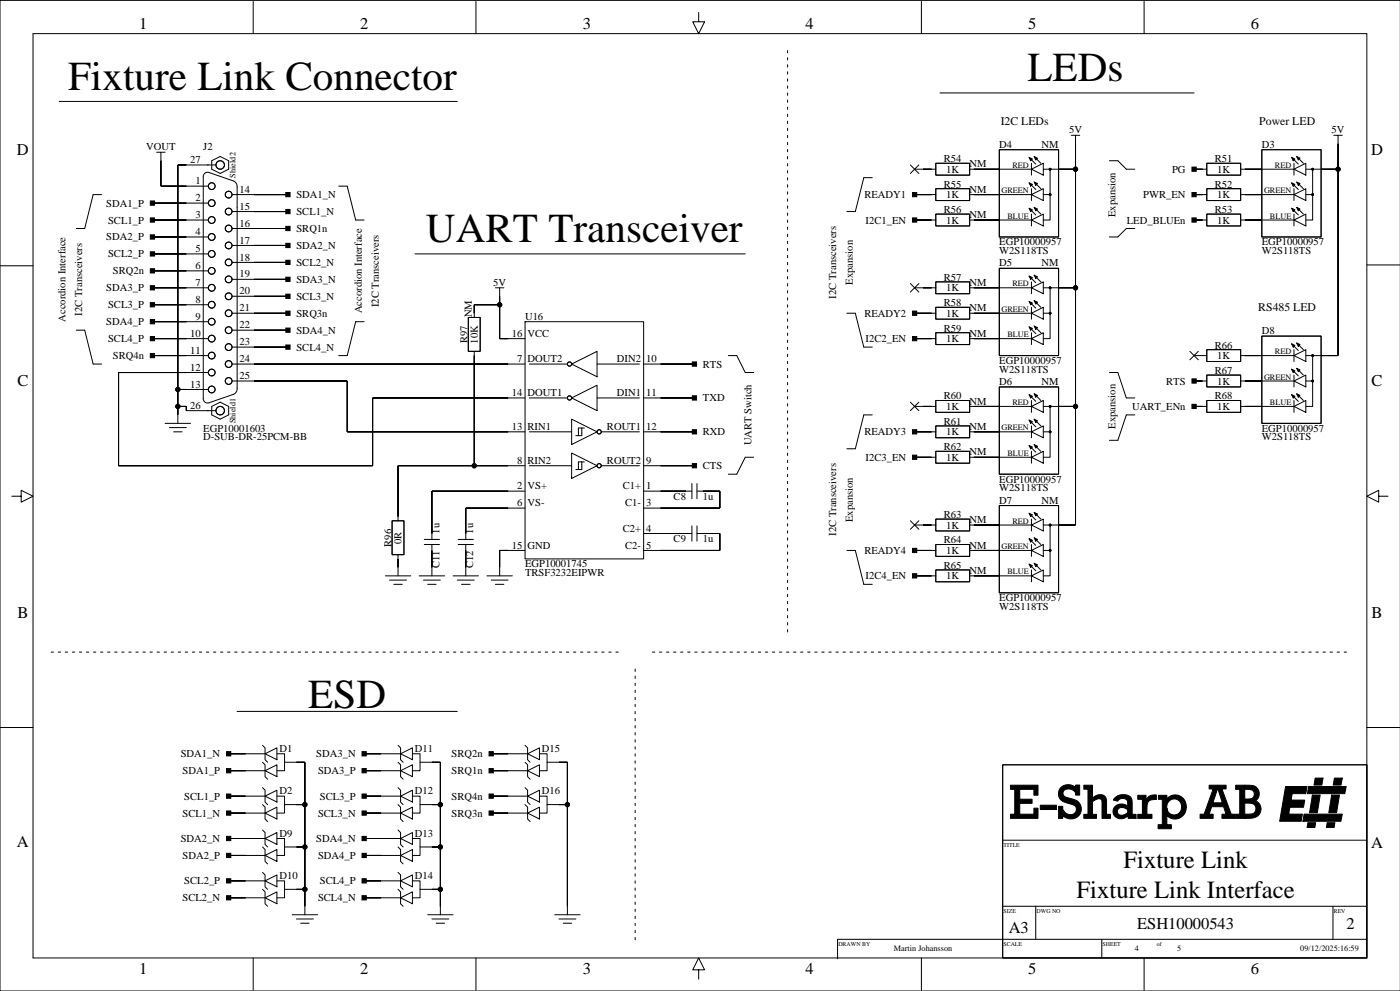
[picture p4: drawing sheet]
<svg xmlns="http://www.w3.org/2000/svg" width="420mm" height="297mm" viewBox="0 0 420 297" stroke-linecap="round" stroke-linejoin="round" font-family="sans-serif">
<g fill="none" stroke="#000" stroke-width=".3">
<path d="M9.9 10.1h400v277h-400zM75.9 .4v9.7M142.7 .4v9.7M209.5 3.7v2.8h1.8l-1.8 3.6-1.8-3.6h1.8M276.3 .4v9.7M343.1 .4v9.7M419.9 .1h-419.9v296.9h419.9M17.8 30.4h119.3M281.9 27.9h76.2M30.5 58.3h-2.6l-2.5 10.2h-2.5M47 45.6h1.2v10.2h14.3M48.2 48.2h.1"/>
<path d="M48.2 45.6h1.3M61.2 52.1l.6-.4 .6-.1 7.7 2.7 .7 .5 .3 1.2v60.8l-.3 .8-.7 .6-7.4 2.5a1.29 1.29 0 0 1-1.8-1.3v-66.4zM63.5 48.2l2.5-1.3 2.6 1.3v2.5l-2.6 1.3-2.5-1.3zM64.8 49.4h-11.5v77.5M69.6 58.3h16.7M101.6 55.8h2.5l2.6 10.2h2.5M261.6 53.3h-2.6l-2.5 10.1h-2.6M273 49.4l2.5 2.6M274.3 58.3h6.3M274.3 50.7h6.3M275.5 49.4l-2.5 2.6M280.6 48.9h10.2v3.6h-10.2z"/>
<path d="M280.6 56.6h10.2v3.5h-10.2zM290.8 58.3h18.5M290.8 50.7h18.5M299.7 44.9h17.7v26.1h-17.7zM309.3 58.3l3.5-1.7v3.5zM309.3 50.7l3.5-1.8v3.6zM309.3 48.9v3.6M309.3 56.6v3.5M309.3 55.5l1.3 1.3M309.3 47.9l1.3 1.3M310.8 55.3l1.3 1.3M310.8 47.7l1.3 1.2"/>
<path d="M312.9 58.3h2M312.9 50.7h9.6M314.9 50.7v15.3h-2M321.2 40.6h1.3v116.8h-9.6M322.5 43.1h.1M322.5 40.6h1.3M332.7 48.2h2.5l2.5 2.5h2.6M358.1 58.3h3.8M358.1 50.7h3.8M361.9 48.9h10.1v3.6h-10.1zM361.9 56.6h10.1v3.5h-10.1zM372 58.3h16"/>
<path d="M372 50.7h16M378.4 44.9h17.8v26.1h-17.8zM388 58.3l3.6-1.7v3.5zM388 50.7l3.6-1.8v3.6zM388 48.9v3.6M388 56.6v3.5M388 55.5l1.3 1.3M388 47.9l1.3 1.3M389.6 55.3l1.2 1.3M389.6 47.7l1.2 1.2M391.6 58.3h2M391.6 50.7h9.6"/>
<path d="M393.6 50.7v15.3h-2M400 40.6h1.2v66h-9.6M401.2 43.1h.1M401.2 40.6h1.3M0 79.7h9.9M45.7 66h16.8M45.7 60.9h16.8M45.7 71h16.8M45.7 76.1h16.8M69.6 63.4h16.7M69.6 68.5h16.7M69.6 73.6h16.7"/>
<path d="M69.6 78.6h16.7M124.4 76.1h99.1M274.3 66h6.3M280.6 64.2h10.2v3.5h-10.2zM290.8 66h18.5M309.3 66l3.5-1.8v3.5zM309.3 64.2v3.5M309.3 63.2l1.3 1.2M310.8 62.9l1.3 1.3M340.3 68.5h-2.6l-2.5 2.5h-2.5M358.1 66h3.8M361.9 64.2h10.1v3.5h-10.1z"/>
<path d="M372 66h16M388 66l3.6-1.8v3.5zM388 64.2v3.5M388 63.2l1.3 1.2M389.6 62.9l1.2 1.3M409.9 79.4h9.9M22.9 99h2.5l2.5 10.1h2.6M45.7 86.3h16.8M45.7 96.4h16.8M45.7 91.3h16.8M45.7 81.2h16.8M69.6 93.9h16.7"/>
<path d="M69.6 99h16.7M69.6 83.7h16.7M69.6 88.8h16.7M109.2 96.4h-2.5l-2.6 10.2h-2.5M140.4 95.2h3.6v10.1h-3.6zM148.6 86.3h1.2v15.2h7.6M149.8 88.8h.1M149.8 86.3h1.3M149.8 91.3h-7.6v3.9M157.4 96.4h35.6v71.1h-35.6zM253.9 93.9h2.6l2.5 10.1h2.6M273 85l2.5 2.5"/>
<path d="M274.3 86.3h6.3M274.3 93.9h6.3M275.5 85l-2.5 2.5M280.6 84.5h10.2v3.5h-10.2zM280.6 92.1h10.2v3.6h-10.2zM280.6 99.7h10.2v3.6h-10.2zM290.8 86.3h18.5M290.8 93.9h18.5M299.7 80.4h17.7v26.2h-17.7zM309.3 93.9l3.5-1.8v3.6zM309.3 86.3l3.5-1.8v3.5zM309.3 84.5v3.5"/>
<path d="M309.3 92.1v3.6M309.3 99.7v3.6M309.3 98.7l1.3 1.3M309.3 91.1l1.3 1.3M309.3 83.5l1.3 1.2M310.8 98.5l1.3 1.2M310.8 90.8l1.3 1.3M310.8 83.2l1.3 1.3M312.9 86.3h9.6M312.9 93.9h2M314.9 86.3v15.2h-2M45.7 101.5h16.8"/>
<path d="M45.7 106.6h16.8M53.3 116.7h9.2M62.5 111.7h-26.9v27.9h76.1v-20.3h45.7M69.6 114.2h34.5v15.2h53.3M69.6 104h16.7M69.6 109.1h87.8M142.2 105.3v34.3M158.7 119.3h11.4M158.7 109.1h11.4M171.4 109.1l7.6-3.8v7.6zM171.4 119.3l7.6-3.8v7.6zM179 119.3h12.7"/>
<path d="M179 109.1h12.7M193 119.3h15.2M193 109.1h15.2M218.4 106.6h2.5l2.6 5.1h2.5M274.3 101.5h6.3M290.8 101.5h18.5M299.7 116h17.7v26.1h-17.7zM309.3 101.5l3.5-1.8v3.6zM309.3 119l1.3 1.3M310.8 118.8l1.3 1.2M332.7 111.7h2.5l2.5 7.6h2.6M356.8 105.3l2.5 2.6"/>
<path d="M358.1 106.6h3.8M358.1 114.2h3.8M359.3 105.3l-2.5 2.6M360.6 106.6h.1M361.9 104.8h10.1v3.6h-10.1zM361.9 112.4h10.1v3.6h-10.1zM372 106.6h16M372 114.2h16M378.4 100.7h17.8v26.2h-17.8zM388 114.2l3.6-1.8v3.6zM388 106.6l3.6-1.8v3.6zM388 104.8v3.6"/>
<path d="M388 112.4v3.6M388 119l1.3 1.3M388 111.4l1.3 1.3M388 103.8l1.3 1.3M389.6 118.8l1.2 1.2M389.6 111.2l1.2 1.2M389.6 103.5l1.2 1.3M391.6 114.2h2M393.6 106.6v15.2h-2M49.5 126.9h7.6M50.8 128.2h5.1M52.1 129.4h2.5"/>
<path d="M53.3 121.8h2.6v1.3h8.9M63.5 121.8l2.5-1.3 2.6 1.3v2.6l-2.6 1.2-2.5-1.2zM157.4 139.6h-38v16.5M158.7 129.4h12.7M158.7 139.6h12.7M171.4 125.6l7.6 3.8-7.6 3.8zM171.4 135.8l7.6 3.8-7.6 3.8zM174.5 128.3v2.3h-1.8M174.5 138.5v2.2h-1.8M175.2 128.3h-1.8v2.3M175.2 138.5h-1.8v2.2M180.3 129.4h11.4"/>
<path d="M180.3 139.6h11.4M193 129.4h15.2M193 139.6h15.2M226 137.1h-2.5l-2.6 5h-2.5M261.6 124.4h-2.6l-2.5 10.1h-2.6M273 120.5l2.5 2.6M274.3 129.4h6.3M274.3 121.8h6.3M274.3 137.1h6.3M275.5 120.5l-2.5 2.6M280.6 120h10.2v3.6h-10.2zM280.6 127.7h10.2v3.5h-10.2z"/>
<path d="M280.6 135.3h10.2v3.5h-10.2zM290.8 129.4h18.5M290.8 121.8h18.5M290.8 137.1h18.5M309.3 137.1l3.5-1.8v3.5zM309.3 129.4l3.5-1.7v3.5zM309.3 121.8l3.5-1.8v3.6zM309.3 120v3.6M309.3 127.7v3.5M309.3 135.3v3.5M309.3 134.3l1.3 1.2M309.3 126.6l1.3 1.3"/>
<path d="M310.8 134l1.3 1.3M310.8 126.4l1.3 1.3M312.9 129.4h2M312.9 121.8h9.6M314.9 121.8v15.3h-2M340.3 124.4h-2.6l-2.5 7.6h-2.5M358.1 121.8h3.8M361.9 120h10.1v3.6h-10.1zM372 121.8h16M388 121.8l3.6-1.8v3.6zM388 120v3.6M3.6 148.7h2.7v-1.7l3.6 1.7-3.6 1.8v-1.8"/>
<path d="M117.6 156.1h3.5v10.2h-3.5zM157.4 152.3h-17.7v9.4M157.4 147.2h-27.9v14.5M193 147.2h14.5M193 159.9h14.5M207.5 144.9v4.6M207.5 157.6v4.6M209 159.9h6.9v5.1h-22.9M209 147.2h6.9v5.1h-22.9M209 144.9v4.6M209 157.6v4.6M273 156.1l2.5 2.5"/>
<path d="M274.3 157.4h6.3M275.5 156.1l-2.5 2.5M280.6 155.6h10.2v3.5h-10.2zM290.8 157.4h18.5M299.7 151.5h17.7v26.2h-17.7zM309.3 157.4l3.5-1.8v3.5zM309.3 155.6v3.5M309.3 154.6l1.3 1.2M310.8 154.3l1.3 1.3M314.9 157.4v15.2h-2M413.4 148.7v-1.7l-3.5 1.7 3.5 1.8v-1.8h2.8M115.5 172.6h7.7"/>
<path d="M116.8 173.9h5.1M118.1 175.1h2.5M119.4 166.3v6.3M125.7 172.6h7.6M127 173.9h5.1M127.2 163.2h4.6M127.2 161.7h4.6M128.2 175.1h2.6M129.5 163.2v9.4M135.9 172.6h7.6M137.1 173.9h5.1M137.4 163.2h4.6"/>
<path d="M137.4 161.7h4.6M138.4 175.1h2.5M139.7 163.2v9.4M146 172.6h7.6M147.3 173.9h5.1M148.6 175.1h2.5M157.4 165h-7.6v7.6M253.9 165h2.6l2.5 10.1h2.6M274.3 165h6.3M274.3 172.6h6.3M280.6 163.2h10.2v3.6h-10.2zM280.6 170.8h10.2v3.6h-10.2z"/>
<path d="M290.8 165h18.5M290.8 172.6h18.5M309.3 172.6l3.5-1.8v3.6zM309.3 165l3.5-1.8v3.6zM309.3 163.2v3.6M309.3 170.8v3.6M309.3 169.8l1.3 1.3M309.3 162.2l1.3 1.3M310.8 169.6l1.3 1.2M310.8 161.9l1.3 1.3M312.9 165h2M0 218.1h9.9"/>
<path d="M71.1 213.2h66M409.9 218.1h9.9M68.6 225.9h10.9M68.6 231h10.9M68.6 238.6h10.9M78.7 228.5l.8 .7v3.6l.7 .8M78.7 223.4l.8 .8v3.5l.7 .8M78.7 236.1l.8 .8v3.5l.7 .8M79.5 225.9l3.5-1.7v3.5zM79.5 231l3.5-1.8v3.6zM79.5 238.6l3.5-1.7v3.5zM83 225.9h2.3v5.1h-2.3"/>
<path d="M83 238.6h2.3v5.1h-2.3M85.3 228.5h6.1v45.7M109.2 225.9h10.9M109.2 231h10.9M109.2 238.6h10.9M119.4 228.5l.7 .7v3.6l.8 .8M119.4 223.4l.7 .8v3.5l.8 .8M119.4 236.1l.7 .8v3.5l.8 .8M120.1 225.9l3.6-1.7v3.5zM120.1 231l3.6-1.8v3.6zM120.1 238.6l3.6-1.7v3.5zM123.7 225.9h2.3v5.1h-2.3"/>
<path d="M123.7 238.6h2.3v5.1h-2.3M126 228.5h6.1v45.7M147.3 225.9h10.9M147.3 231h10.9M147.3 238.6h10.9M157.4 228.5l.8 .7v3.6l.8 .8M157.4 223.4l.8 .8v3.5l.8 .8M157.4 236.1l.8 .8v3.5l.8 .8M158.2 225.9l3.6-1.7v3.5zM158.2 231l3.6-1.8v3.6zM158.2 238.6l3.6-1.7v3.5zM161.8 225.9h2.2v5.1h-2.2"/>
<path d="M161.8 238.6h2.2v5.1h-2.2M164 228.5h6.1v45.7M300.7 229.2h109.2v57.9h-109.2zM68.6 243.7h10.9M68.6 251.3h10.9M68.6 256.4h10.9M78.7 241.2l.8 .7v3.6l.7 .8M78.7 253.9l.8 .7v3.6l.7 .7M78.7 248.8l.8 .8v3.5l.7 .8M79.5 243.7l3.5-1.8v3.6zM79.5 251.3l3.5-1.7v3.5zM79.5 256.4l3.5-1.8v3.6z"/>
<path d="M83 251.3h2.3v5.1h-2.3M85.3 241.2h6.1M85.3 253.9h6.1M109.2 243.7h10.9M109.2 251.3h10.9M109.2 256.4h10.9M119.4 241.2l.7 .7v3.6l.8 .8M119.4 253.9l.7 .7v3.6l.8 .7M119.4 248.8l.7 .8v3.5l.8 .8M120.1 243.7l3.6-1.8v3.6zM120.1 251.3l3.6-1.7v3.5zM120.1 256.4l3.6-1.8v3.6z"/>
<path d="M123.7 251.3h2.3v5.1h-2.3M126 241.2h6.1M126 253.9h6.1M147.3 243.7h10.9M157.4 241.2l.8 .7v3.6l.8 .8M158.2 243.7l3.6-1.8v3.6zM164 241.2h6.1M300.7 251.8h108.9M68.6 264h10.9M68.6 269.1h10.9M78.7 266.6l.8 .7v3.6l.7 .7M78.7 261.5l.8 .7v3.6l.7 .8"/>
<path d="M79.5 264l3.5-1.8v3.6zM79.5 269.1l3.5-1.8v3.6zM83 264h2.3v5.1h-2.3M85.3 266.6h6.1M87.6 274.2h7.6M88.9 275.5h5.1M90.1 276.7h2.6M109.2 264h10.9M109.2 269.1h10.9M119.4 266.6l.7 .7v3.6l.8 .7M119.4 261.5l.7 .7v3.6l.8 .8M120.1 264l3.6-1.8v3.6z"/>
<path d="M120.1 269.1l3.6-1.8v3.6zM123.7 264h2.3v5.1h-2.3M126 266.6h6.1M128.2 274.2h7.7M129.5 275.5h5.1M130.8 276.7h2.5M166.3 274.2h7.7M167.6 275.5h5.1M168.9 276.7h2.5M300.7 271.6h108.9M310.6 271.6v9.9M399.7 271.6v9.9"/>
<path d="M75.9 287.1v9.7M142.7 287.1v9.7M209.5 290.7h1.8l-1.8-3.6-1.8 3.6h1.8v2.8M276.3 287.1v9.7M330.4 281.5v5.6M343.1 287.1v9.7M409.6 281.5h-158.5v5.9"/>
<circle cx="63.5" cy="55.8" r="1.02"/>
<circle cx="66" cy="49.4" r="1.27"/>
<circle cx="68.6" cy="58.3" r="1.02"/>
<circle cx="314.9" cy="58.3" r=".25"/>
<circle cx="314.9" cy="50.7" r=".25"/>
<circle cx="322.5" cy="50.7" r=".63"/>
<circle cx="393.6" cy="58.3" r=".25"/>
<circle cx="393.6" cy="50.7" r=".25"/>
<circle cx="401.2" cy="50.7" r=".63"/>
<circle cx="63.5" cy="76.1" r="1.02"/>
<circle cx="63.5" cy="60.9" r="1.02"/>
<circle cx="63.5" cy="66" r="1.02"/>
<circle cx="63.5" cy="71" r="1.02"/>
<circle cx="68.6" cy="68.5" r="1.02"/>
<circle cx="68.6" cy="73.6" r="1.02"/>
<circle cx="68.6" cy="63.4" r="1.02"/>
<circle cx="68.6" cy="78.6" r="1.02"/>
<circle cx="63.5" cy="96.4" r="1.02"/>
<circle cx="63.5" cy="81.2" r="1.02"/>
<circle cx="63.5" cy="86.3" r="1.02"/>
<circle cx="63.5" cy="91.3" r="1.02"/>
<circle cx="68.6" cy="83.7" r="1.02"/>
<circle cx="68.6" cy="88.8" r="1.02"/>
<circle cx="68.6" cy="93.9" r="1.02"/>
<circle cx="68.6" cy="99" r="1.02"/>
<circle cx="149.8" cy="91.3" r=".63"/>
<circle cx="314.9" cy="93.9" r=".25"/>
<circle cx="314.9" cy="86.3" r=".25"/>
<circle cx="322.5" cy="86.3" r=".63"/>
<circle cx="53.3" cy="116.7" r=".63"/>
<circle cx="63.5" cy="111.7" r="1.02"/>
<circle cx="63.5" cy="101.5" r="1.02"/>
<circle cx="63.5" cy="116.7" r="1.02"/>
<circle cx="63.5" cy="106.6" r="1.02"/>
<circle cx="68.6" cy="104" r="1.02"/>
<circle cx="68.6" cy="109.1" r="1.02"/>
<circle cx="68.6" cy="114.2" r="1.02"/>
<circle cx="170.8" cy="119.3" r=".63"/>
<circle cx="170.8" cy="109.1" r=".63"/>
<circle cx="393.6" cy="114.2" r=".25"/>
<circle cx="393.6" cy="106.6" r=".25"/>
<circle cx="53.3" cy="121.8" r=".63"/>
<circle cx="66" cy="123.1" r="1.27"/>
<circle cx="142.2" cy="139.6" r=".63"/>
<circle cx="179.7" cy="139.6" r=".63"/>
<circle cx="179.7" cy="129.4" r=".63"/>
<circle cx="314.9" cy="129.4" r=".25"/>
<circle cx="314.9" cy="121.8" r=".25"/>
<circle cx="322.5" cy="121.8" r=".63"/>
<circle cx="314.9" cy="157.4" r=".25"/>
<circle cx="314.9" cy="165" r=".25"/>
<circle cx="91.4" cy="241.2" r=".63"/>
<circle cx="91.4" cy="253.9" r=".63"/>
<circle cx="132" cy="241.2" r=".63"/>
<circle cx="132" cy="253.9" r=".63"/>
<circle cx="170.1" cy="241.2" r=".63"/>
<circle cx="91.4" cy="266.6" r=".63"/>
<circle cx="132" cy="266.6" r=".63"/>
</g>
<g fill="#000" stroke="#000" stroke-width=".3">
<path d="M48.2 48.2v7.6z" fill-rule="evenodd"/>
<path d="M53.3 49.4v67.3z" fill-rule="evenodd"/>
<path d="M48.2 55.8h7.7z" fill-rule="evenodd"/>
<path d="M53.3 49.4h2.6z" fill-rule="evenodd"/>
<path d="M85.7 57.7h1.3v1.3h-1.3z" fill-rule="evenodd"/>
<path d="M76.2 58.3h10.1z" fill-rule="evenodd"/>
<path d="M273.6 57.7h1.3v1.3h-1.3z" fill-rule="evenodd"/>
<path d="M274.3 58.3h5z" fill-rule="evenodd"/>
<path d="M276.8 50.7h2.5z" fill-rule="evenodd"/>
<path d="M292 50.7h7.7z" fill-rule="evenodd"/>
<path d="M292 58.3h7.7z" fill-rule="evenodd"/>
<path d="M308.6 54.8l1 .5-.5 .5z" fill-rule="evenodd"/>
<path d="M308.6 47.2l1 .5-.5 .5z" fill-rule="evenodd"/>
<path d="M310.1 54.5l1 .5-.5 .5z" fill-rule="evenodd"/>
<path d="M310.1 46.9l1 .5-.5 .5z" fill-rule="evenodd"/>
<path d="M317.4 50.7h5.1z" fill-rule="evenodd"/>
<path d="M322.5 50.7v35.6z" fill-rule="evenodd"/>
<path d="M322.5 43.1v7.6z" fill-rule="evenodd"/>
<path d="M357.4 50.1h1.3v1.2h-1.3z" fill-rule="evenodd"/>
<path d="M357.4 57.7h1.3v1.3h-1.3z" fill-rule="evenodd"/>
<path d="M358.1 50.7h2.5z" fill-rule="evenodd"/>
<path d="M358.1 58.3h2.5z" fill-rule="evenodd"/>
<path d="M373.3 50.7h5.1z" fill-rule="evenodd"/>
<path d="M373.3 58.3h5.1z" fill-rule="evenodd"/>
<path d="M387.3 54.8l1 .5-.5 .5z" fill-rule="evenodd"/>
<path d="M387.3 47.2l1 .5-.5 .5z" fill-rule="evenodd"/>
<path d="M388.8 54.5l1 .5-.5 .5z" fill-rule="evenodd"/>
<path d="M388.8 46.9l1 .5-.5 .5z" fill-rule="evenodd"/>
<path d="M396.1 50.7h5.1z" fill-rule="evenodd"/>
<path d="M401.2 43.1v7.6z" fill-rule="evenodd"/>
<path d="M401.2 50.7v55.9z" fill-rule="evenodd"/>
<path d="M45.1 60.2h1.2v1.3h-1.2z" fill-rule="evenodd"/>
<path d="M45.1 65.3h1.2v1.3h-1.2z" fill-rule="evenodd"/>
<path d="M45.1 70.4h1.2v1.3h-1.2z" fill-rule="evenodd"/>
<path d="M45.1 75.5h1.2v1.2h-1.2z" fill-rule="evenodd"/>
<path d="M45.7 60.9h10.2z" fill-rule="evenodd"/>
<path d="M45.7 66h10.2z" fill-rule="evenodd"/>
<path d="M45.7 71h10.2z" fill-rule="evenodd"/>
<path d="M45.7 76.1h10.2z" fill-rule="evenodd"/>
<path d="M85.7 62.8h1.3v1.2h-1.3z" fill-rule="evenodd"/>
<path d="M85.7 67.9h1.3v1.2h-1.3z" fill-rule="evenodd"/>
<path d="M85.7 72.9h1.3v1.3h-1.3z" fill-rule="evenodd"/>
<path d="M85.7 78h1.3v1.3h-1.3z" fill-rule="evenodd"/>
<path d="M76.2 63.4h10.1z" fill-rule="evenodd"/>
<path d="M76.2 68.5h10.1z" fill-rule="evenodd"/>
<path d="M76.2 73.6h10.1z" fill-rule="evenodd"/>
<path d="M76.2 78.6h10.1z" fill-rule="evenodd"/>
<path d="M273.6 65.3h1.3v1.3h-1.3z" fill-rule="evenodd"/>
<path d="M274.3 66h5z" fill-rule="evenodd"/>
<path d="M292 66h7.7z" fill-rule="evenodd"/>
<path d="M308.6 62.4l1 .5-.5 .5z" fill-rule="evenodd"/>
<path d="M310.1 62.1l1 .6-.5 .5z" fill-rule="evenodd"/>
<path d="M357.4 65.3h1.3v1.3h-1.3z" fill-rule="evenodd"/>
<path d="M358.1 66h2.5z" fill-rule="evenodd"/>
<path d="M373.3 66h5.1z" fill-rule="evenodd"/>
<path d="M387.3 62.4l1 .5-.5 .5z" fill-rule="evenodd"/>
<path d="M388.8 62.1l1 .6-.5 .5z" fill-rule="evenodd"/>
<path d="M45.1 95.8h1.2v1.3h-1.2z" fill-rule="evenodd"/>
<path d="M45.1 85.6h1.2v1.3h-1.2z" fill-rule="evenodd"/>
<path d="M45.1 90.7h1.2v1.3h-1.2z" fill-rule="evenodd"/>
<path d="M45.1 80.6h1.2v1.2h-1.2z" fill-rule="evenodd"/>
<path d="M45.7 96.4h10.2z" fill-rule="evenodd"/>
<path d="M45.7 86.3h10.2z" fill-rule="evenodd"/>
<path d="M45.7 91.3h10.2z" fill-rule="evenodd"/>
<path d="M45.7 81.2h10.2z" fill-rule="evenodd"/>
<path d="M85.7 98.3h1.3v1.3h-1.3z" fill-rule="evenodd"/>
<path d="M85.7 93.3h1.3v1.2h-1.3z" fill-rule="evenodd"/>
<path d="M85.7 83.1h1.3v1.3h-1.3z" fill-rule="evenodd"/>
<path d="M85.7 88.2h1.3v1.2h-1.3z" fill-rule="evenodd"/>
<path d="M76.2 99h10.1z" fill-rule="evenodd"/>
<path d="M76.2 93.9h10.1z" fill-rule="evenodd"/>
<path d="M76.2 83.7h10.1z" fill-rule="evenodd"/>
<path d="M76.2 88.8h10.1z" fill-rule="evenodd"/>
<path d="M142.2 91.3v2.6z" fill-rule="evenodd"/>
<path d="M142.2 91.3h7.6z" fill-rule="evenodd"/>
<path d="M149.8 91.3v10.2z" fill-rule="evenodd"/>
<path d="M149.8 88.8v2.5z" fill-rule="evenodd"/>
<path d="M273.6 93.3h1.3v1.2h-1.3z" fill-rule="evenodd"/>
<path d="M274.3 93.9h5z" fill-rule="evenodd"/>
<path d="M276.8 86.3h2.5z" fill-rule="evenodd"/>
<path d="M292 86.3h7.7z" fill-rule="evenodd"/>
<path d="M292 93.9h7.7z" fill-rule="evenodd"/>
<path d="M308.6 97.9l1 .6-.5 .5z" fill-rule="evenodd"/>
<path d="M308.6 90.3l1 .5-.5 .5z" fill-rule="evenodd"/>
<path d="M308.6 82.7l1 .5-.5 .5z" fill-rule="evenodd"/>
<path d="M310.1 97.7l1 .5-.5 .5z" fill-rule="evenodd"/>
<path d="M310.1 90.1l1 .5-.5 .5z" fill-rule="evenodd"/>
<path d="M310.1 82.5l1 .5-.5 .5z" fill-rule="evenodd"/>
<path d="M317.4 86.3h5.1z" fill-rule="evenodd"/>
<path d="M322.5 86.3v35.5z" fill-rule="evenodd"/>
<path d="M35.6 111.7v27.9z" fill-rule="evenodd"/>
<path d="M45.1 100.9h1.2v1.2h-1.2z" fill-rule="evenodd"/>
<path d="M45.1 105.9h1.2v1.3h-1.2z" fill-rule="evenodd"/>
<path d="M53.3 116.7v5.1z" fill-rule="evenodd"/>
<path d="M45.7 101.5h10.2z" fill-rule="evenodd"/>
<path d="M45.7 106.6h10.2z" fill-rule="evenodd"/>
<path d="M35.6 111.7h20.3z" fill-rule="evenodd"/>
<path d="M53.3 116.7h2.6z" fill-rule="evenodd"/>
<path d="M85.7 103.4h1.3v1.3h-1.3z" fill-rule="evenodd"/>
<path d="M76.2 104h10.1z" fill-rule="evenodd"/>
<path d="M76.2 114.2h27.9z" fill-rule="evenodd"/>
<path d="M104.1 114.2v15.2z" fill-rule="evenodd"/>
<path d="M111.7 119.3v20.3z" fill-rule="evenodd"/>
<path d="M142.2 106.6v33z" fill-rule="evenodd"/>
<path d="M111.7 119.3h40.7z" fill-rule="evenodd"/>
<path d="M76.2 109.1h76.2z" fill-rule="evenodd"/>
<path d="M149.8 101.5h2.6z" fill-rule="evenodd"/>
<path d="M207.6 108.5h1.3v1.3h-1.3z" fill-rule="evenodd"/>
<path d="M207.6 118.6h1.3v1.3h-1.3z" fill-rule="evenodd"/>
<path d="M198.1 109.1h10.1z" fill-rule="evenodd"/>
<path d="M198.1 119.3h10.1z" fill-rule="evenodd"/>
<path d="M273.6 100.9h1.3v1.2h-1.3z" fill-rule="evenodd"/>
<path d="M274.3 101.5h5z" fill-rule="evenodd"/>
<path d="M292 101.5h7.7z" fill-rule="evenodd"/>
<path d="M308.6 118.3l1 .5-.5 .5z" fill-rule="evenodd"/>
<path d="M310.1 118l1 .5-.5 .5z" fill-rule="evenodd"/>
<path d="M357.4 113.6h1.3v1.2h-1.3z" fill-rule="evenodd"/>
<path d="M358.1 114.2h2.5z" fill-rule="evenodd"/>
<path d="M373.3 106.6h5.1z" fill-rule="evenodd"/>
<path d="M373.3 114.2h5.1z" fill-rule="evenodd"/>
<path d="M387.3 118.3l1 .5-.5 .5z" fill-rule="evenodd"/>
<path d="M387.3 110.6l1 .6-.5 .5z" fill-rule="evenodd"/>
<path d="M387.3 103l1 .5-.5 .5z" fill-rule="evenodd"/>
<path d="M388.8 118l1 .5-.5 .5z" fill-rule="evenodd"/>
<path d="M388.8 110.4l1 .5-.5 .5z" fill-rule="evenodd"/>
<path d="M388.8 102.8l1 .5-.5 .5z" fill-rule="evenodd"/>
<path d="M396.1 106.6h5.1z" fill-rule="evenodd"/>
<path d="M53.3 121.8v2.6z" fill-rule="evenodd"/>
<path d="M55.9 121.8v1.3z" fill-rule="evenodd"/>
<path d="M53.3 121.8h2.6z" fill-rule="evenodd"/>
<path d="M35.6 139.6h76.1z" fill-rule="evenodd"/>
<path d="M119.4 139.6v15.2z" fill-rule="evenodd"/>
<path d="M119.4 139.6h22.8z" fill-rule="evenodd"/>
<path d="M104.1 129.4h48.3z" fill-rule="evenodd"/>
<path d="M142.2 139.6h10.2z" fill-rule="evenodd"/>
<path d="M207.6 128.8h1.3v1.3h-1.3z" fill-rule="evenodd"/>
<path d="M198.1 129.4h10.1z" fill-rule="evenodd"/>
<path d="M198.1 139.6h10.1z" fill-rule="evenodd"/>
<path d="M273.6 128.8h1.3v1.3h-1.3z" fill-rule="evenodd"/>
<path d="M273.6 136.4h1.3v1.3h-1.3z" fill-rule="evenodd"/>
<path d="M274.3 129.4h5z" fill-rule="evenodd"/>
<path d="M274.3 137.1h5z" fill-rule="evenodd"/>
<path d="M276.8 121.8h2.5z" fill-rule="evenodd"/>
<path d="M292 121.8h7.7z" fill-rule="evenodd"/>
<path d="M292 129.4h7.7z" fill-rule="evenodd"/>
<path d="M292 137.1h7.7z" fill-rule="evenodd"/>
<path d="M308.6 133.5l1 .5-.5 .5z" fill-rule="evenodd"/>
<path d="M308.6 125.9l1 .5-.5 .5z" fill-rule="evenodd"/>
<path d="M310.1 133.2l1 .6-.5 .5z" fill-rule="evenodd"/>
<path d="M310.1 125.6l1 .5-.5 .5z" fill-rule="evenodd"/>
<path d="M317.4 121.8h5.1z" fill-rule="evenodd"/>
<path d="M322.5 121.8v35.6z" fill-rule="evenodd"/>
<path d="M357.4 121.2h1.3v1.3h-1.3z" fill-rule="evenodd"/>
<path d="M358.1 121.8h2.5z" fill-rule="evenodd"/>
<path d="M373.3 121.8h5.1z" fill-rule="evenodd"/>
<path d="M129.5 147.2v12.7z" fill-rule="evenodd"/>
<path d="M139.7 152.3v7.6z" fill-rule="evenodd"/>
<path d="M139.7 152.3h12.7z" fill-rule="evenodd"/>
<path d="M129.5 147.2h22.9z" fill-rule="evenodd"/>
<path d="M198.1 147.2h7.6z" fill-rule="evenodd"/>
<path d="M198.1 159.9h7.6z" fill-rule="evenodd"/>
<path d="M207.6 139h1.3v1.2h-1.3z" fill-rule="evenodd"/>
<path d="M198.1 152.3h17.8z" fill-rule="evenodd"/>
<path d="M210.8 147.2h5.1z" fill-rule="evenodd"/>
<path d="M215.9 147.2v5.1z" fill-rule="evenodd"/>
<path d="M210.8 159.9h5.1z" fill-rule="evenodd"/>
<path d="M215.9 159.9v5.1z" fill-rule="evenodd"/>
<path d="M276.8 157.4h2.5z" fill-rule="evenodd"/>
<path d="M292 157.4h7.7z" fill-rule="evenodd"/>
<path d="M308.6 153.8l1 .5-.5 .5z" fill-rule="evenodd"/>
<path d="M310.1 153.6l1 .5-.5 .5z" fill-rule="evenodd"/>
<path d="M317.4 157.4h5.1z" fill-rule="evenodd"/>
<path d="M119.4 167.5v2.6z" fill-rule="evenodd"/>
<path d="M129.5 165v5.1z" fill-rule="evenodd"/>
<path d="M139.7 165v5.1z" fill-rule="evenodd"/>
<path d="M149.8 165v5.1z" fill-rule="evenodd"/>
<path d="M149.8 165h2.6z" fill-rule="evenodd"/>
<path d="M198.1 165h17.8z" fill-rule="evenodd"/>
<path d="M273.6 164.4h1.3v1.2h-1.3z" fill-rule="evenodd"/>
<path d="M273.6 172h1.3v1.2h-1.3z" fill-rule="evenodd"/>
<path d="M274.3 165h5z" fill-rule="evenodd"/>
<path d="M274.3 172.6h5z" fill-rule="evenodd"/>
<path d="M292 165h7.7z" fill-rule="evenodd"/>
<path d="M292 172.6h7.7z" fill-rule="evenodd"/>
<path d="M308.6 169.1l1 .5-.5 .5z" fill-rule="evenodd"/>
<path d="M308.6 161.4l1 .5-.5 .5z" fill-rule="evenodd"/>
<path d="M310.1 168.8l1 .5-.5 .5z" fill-rule="evenodd"/>
<path d="M310.1 161.2l1 .5-.5 .5z" fill-rule="evenodd"/>
<path d="M67.9 238h1.3v1.3h-1.3z" fill-rule="evenodd"/>
<path d="M67.9 230.4h1.3v1.2h-1.3z" fill-rule="evenodd"/>
<path d="M67.9 225.3h1.3v1.3h-1.3z" fill-rule="evenodd"/>
<path d="M68.6 238.6h5z" fill-rule="evenodd"/>
<path d="M68.6 231h5z" fill-rule="evenodd"/>
<path d="M68.6 225.9h5z" fill-rule="evenodd"/>
<path d="M91.4 228.5v12.7z" fill-rule="evenodd"/>
<path d="M88.9 228.5h2.5z" fill-rule="evenodd"/>
<path d="M108.6 225.3h1.2v1.3h-1.2z" fill-rule="evenodd"/>
<path d="M108.6 230.4h1.2v1.2h-1.2z" fill-rule="evenodd"/>
<path d="M108.6 238h1.2v1.3h-1.2z" fill-rule="evenodd"/>
<path d="M109.2 225.9h5.1z" fill-rule="evenodd"/>
<path d="M109.2 231h5.1z" fill-rule="evenodd"/>
<path d="M109.2 238.6h5.1z" fill-rule="evenodd"/>
<path d="M129.5 228.5h2.6z" fill-rule="evenodd"/>
<path d="M132.1 228.5v12.7z" fill-rule="evenodd"/>
<path d="M146.7 230.4h1.2v1.2h-1.2z" fill-rule="evenodd"/>
<path d="M146.7 225.3h1.2v1.3h-1.2z" fill-rule="evenodd"/>
<path d="M146.7 238h1.2v1.3h-1.2z" fill-rule="evenodd"/>
<path d="M147.3 231h5.1z" fill-rule="evenodd"/>
<path d="M147.3 225.9h5.1z" fill-rule="evenodd"/>
<path d="M147.3 238.6h5.1z" fill-rule="evenodd"/>
<path d="M167.6 228.5h2.5z" fill-rule="evenodd"/>
<path d="M170.1 228.5v12.7z" fill-rule="evenodd"/>
<path d="M393.5 238.3h2.4l-.9 5.3h-2.3z" fill-rule="evenodd"/>
<path d="M394.4 233.2h2.3l-.3 2.1h-2.4z" fill-rule="evenodd"/>
<path d="M399.3 238.3h2.4l-.9 5.3h-2.3z" fill-rule="evenodd"/>
<path d="M392.4 235.7h11.3l-.4 2.2h-11.3z" fill-rule="evenodd"/>
<path d="M400.1 233.2h2.4l-.4 2.1h-2.3z" fill-rule="evenodd"/>
<path d="M67.9 243.1h1.3v1.2h-1.3z" fill-rule="evenodd"/>
<path d="M67.9 255.8h1.3v1.2h-1.3z" fill-rule="evenodd"/>
<path d="M67.9 250.7h1.3v1.3h-1.3z" fill-rule="evenodd"/>
<path d="M68.6 243.7h5z" fill-rule="evenodd"/>
<path d="M68.6 256.4h5z" fill-rule="evenodd"/>
<path d="M68.6 251.3h5z" fill-rule="evenodd"/>
<path d="M88.9 253.9h2.5z" fill-rule="evenodd"/>
<path d="M91.4 253.9v12.7z" fill-rule="evenodd"/>
<path d="M88.9 241.2h2.5z" fill-rule="evenodd"/>
<path d="M91.4 241.2v12.7z" fill-rule="evenodd"/>
<path d="M108.6 255.8h1.2v1.2h-1.2z" fill-rule="evenodd"/>
<path d="M108.6 250.7h1.2v1.3h-1.2z" fill-rule="evenodd"/>
<path d="M108.6 243.1h1.2v1.2h-1.2z" fill-rule="evenodd"/>
<path d="M109.2 256.4h5.1z" fill-rule="evenodd"/>
<path d="M109.2 251.3h5.1z" fill-rule="evenodd"/>
<path d="M109.2 243.7h5.1z" fill-rule="evenodd"/>
<path d="M129.5 253.9h2.6z" fill-rule="evenodd"/>
<path d="M129.5 241.2h2.6z" fill-rule="evenodd"/>
<path d="M132.1 241.2v12.7z" fill-rule="evenodd"/>
<path d="M132.1 253.9v12.7z" fill-rule="evenodd"/>
<path d="M146.7 243.1h1.2v1.2h-1.2z" fill-rule="evenodd"/>
<path d="M147.3 243.7h5.1z" fill-rule="evenodd"/>
<path d="M170.1 241.2v30.4z" fill-rule="evenodd"/>
<path d="M167.6 241.2h2.5z" fill-rule="evenodd"/>
<path d="M303 235.4h8.3v3h-1.3v-1.8h-4.2v3h3.7v1.2h-3.7v3.3h4.2v-1.9h1.3v3.1h-8.3v-1.2h1.3v-7.5h-1.3z" fill-rule="evenodd"/>
<path d="M311.9 241.3h4.9v1.3h-4.9z" fill-rule="evenodd"/>
<path d="M318.1 236.1a3.4 3.4 0 0 1 4.4-.1v-.7h1.2v3h-1.2a1.9 1.9 0 0 0-2.1-1.8 1.37 1.37 0 0 0-1.7 1.3 1.37 1.37 0 0 0 1.6 1.4l1.1 .2a3.1 3.1 0 0 1 2.6 4.3 3.1 3.1 0 0 1-4.9 1.1l-.4-.3v.8h-1.3v-3.6h1.3a2.36 2.36 0 0 0 2.3 2.5 1.61 1.61 0 0 0 1.8-1.6 1.61 1.61 0 0 0-1.8-1.6l-1-.3a2.79 2.79 0 0 1-2.4-1.7 2.79 2.79 0 0 1 .5-2.9z" fill-rule="evenodd"/>
<path d="M325 235.4h2.6v3.8a2.57 2.57 0 0 1 3.9-.3l.3 1.2v4h1.2v1.2h-2.5l-.1-4.9-.2-.8a1.58 1.58 0 0 0-2.1 .4l-.5 .3v3.8h1.2v1.2h-3.8v-1.2h1.2v-7.5h-1.2z" fill-rule="evenodd"/>
<path d="M334.5 239a3.3 3.3 0 0 1 4.7 .2l.3 1.1v3.8h1.2v1.2h-2.4l-.1-2.6a1.8 1.8 0 0 0-3.1 .2 1.32 1.32 0 0 0 .6 1.4 1.32 1.32 0 0 0 1.5-.1l.9-.7v1.1a2.39 2.39 0 0 1-3.2 .6 2.39 2.39 0 0 1-.8-3.2 2.93 2.93 0 0 1 4.1-.4l-.1-1.4-.4-.5a1.85 1.85 0 0 0-2.6 .4l-1.3-.3z" fill-rule="evenodd"/>
<path d="M341.2 238.4h2.4v1.5l.5-.8 .7-.6 1.9-.2v1.3a2.04 2.04 0 0 0-2.7 1.6l-.1 2.9h1.5v1.2h-4.2v-1.2h1.4v-4.5h-1.4z" fill-rule="evenodd"/>
<path d="M347.4 238.4h2.5v1.1a3.4 3.4 0 0 1 4.4-.7 3.4 3.4 0 0 1 1.3 4.3 3.4 3.4 0 0 1-5.7 1.3v-2.1l.4 1a2.29 2.29 0 0 0 3.2 .3 2.29 2.29 0 0 0 .3-3.2 2.29 2.29 0 0 0-3.2-.3l-.6 .8-.1 .8v5.5h1.3v1.2h-3.9v-1.2h1.2v-7.6h-1.1z" fill-rule="evenodd"/>
<path d="M362.6 235.4h2.5v1.1l-1.4 4.1h2.8l-1.4-4.1v-1.1h2.6v1.1h-1.3l2.8 7.6h1.1v1.2h-3.9v-1.2h1.3l-.8-2.3h-3.6l-.7 2.3h1.2v1.2h-3.9v-1.2h1.2l2.7-7.6h-1.2z" fill-rule="evenodd"/>
<path d="M370.5 235.4h2.7v4.1h1a1.51 1.51 0 0 0 1.9-1.5 1.51 1.51 0 0 0-1.9-1.4h-.9v-1.2h.5a3 3 0 0 1 3.7 1.7 2.38 2.38 0 0 1-1.1 2.9 2.77 2.77 0 0 1 1.6 3.4 2.77 2.77 0 0 1-3.3 1.9h-1.4v-1.2l1.5-.1a1.68 1.68 0 0 0 1.8-1.8 1.68 1.68 0 0 0-2.2-1.5h-1.2v4.6h-2.7v-1.2h1.2v-7.5h-1.2z" fill-rule="evenodd"/>
<path d="M385.5 235.7h6.4l-.3 2.2h-4.1l-.4 1.9h4.1l-.3 2.2h-4.1l-.4 2h4.1l-.3 2.2h-6.5z" fill-rule="evenodd"/>
<path d="M391 244h11.5l-.4 2.2h-11.4z" fill-rule="evenodd"/>
<path d="M392.2 246.6h2.3l-.2 1.4h-2.3z" fill-rule="evenodd"/>
<path d="M398 246.6h2.3l-.2 1.4h-2.4z" fill-rule="evenodd"/>
<path d="M67.9 263.4h1.3v1.3h-1.3z" fill-rule="evenodd"/>
<path d="M67.9 268.5h1.3v1.2h-1.3z" fill-rule="evenodd"/>
<path d="M68.6 264h5z" fill-rule="evenodd"/>
<path d="M68.6 269.1h5z" fill-rule="evenodd"/>
<path d="M88.9 266.6h2.5z" fill-rule="evenodd"/>
<path d="M91.4 266.6v5z" fill-rule="evenodd"/>
<path d="M108.6 268.5h1.2v1.2h-1.2z" fill-rule="evenodd"/>
<path d="M108.6 263.4h1.2v1.3h-1.2z" fill-rule="evenodd"/>
<path d="M109.2 269.1h5.1z" fill-rule="evenodd"/>
<path d="M109.2 264h5.1z" fill-rule="evenodd"/>
<path d="M132.1 266.6v5z" fill-rule="evenodd"/>
<path d="M129.5 266.6h2.6z" fill-rule="evenodd"/>
<circle cx="314.9" cy="58.3" r=".25"/>
<circle cx="314.9" cy="50.7" r=".25"/>
<circle cx="322.5" cy="50.7" r=".63"/>
<circle cx="393.6" cy="58.3" r=".25"/>
<circle cx="393.6" cy="50.7" r=".25"/>
<circle cx="401.2" cy="50.7" r=".63"/>
<circle cx="149.8" cy="91.3" r=".63"/>
<circle cx="314.9" cy="93.9" r=".25"/>
<circle cx="314.9" cy="86.3" r=".25"/>
<circle cx="322.5" cy="86.3" r=".63"/>
<circle cx="53.3" cy="116.7" r=".63"/>
<circle cx="393.6" cy="114.2" r=".25"/>
<circle cx="393.6" cy="106.6" r=".25"/>
<circle cx="53.3" cy="121.8" r=".63"/>
<circle cx="142.2" cy="139.6" r=".63"/>
<circle cx="314.9" cy="129.4" r=".25"/>
<circle cx="314.9" cy="121.8" r=".25"/>
<circle cx="322.5" cy="121.8" r=".63"/>
<circle cx="314.9" cy="157.4" r=".25"/>
<circle cx="314.9" cy="165" r=".25"/>
<circle cx="91.4" cy="241.2" r=".63"/>
<circle cx="91.4" cy="253.9" r=".63"/>
<circle cx="132" cy="241.2" r=".63"/>
<circle cx="132" cy="253.9" r=".63"/>
<circle cx="170.1" cy="241.2" r=".63"/>
<circle cx="91.4" cy="266.6" r=".63"/>
<circle cx="132" cy="266.6" r=".63"/>
</g>
<path d="M236.2 15.2v175.2M185.4 195.5h-170.4M403.8 195.5h-208.5M190.5 200.5v81.3" fill="none" stroke="#000" stroke-width=".3" stroke-dasharray=".7 1.4"/>
<g font-size="12.3">
<text x="20.4" y="26.9">Fixture Link Connector</text>
<text x="308.1" y="24.3">LEDs</text>
<text x="127.7" y="72.6">UART Transceiver</text>
<text x="92.5" y="212.2">ESD</text>
</g>
<g font-size="7.4">
<text x="336.9" y="260.2">Fixture Link</text>
<text x="322.8" y="269">Fixture Link Interface</text>
</g>
<g font-size="4.9">
<text x="41.7" y="8.7">1</text>
<text x="108" y="8.7">2</text>
<text x="174.7" y="8.7">3</text>
<text x="241.5" y="8.7">4</text>
<text x="308.3" y="8.7">5</text>
<text x="375.1" y="8.7">6</text>
<text x="5.1" y="46.5">D</text>
<text x="411.1" y="46.5">D</text>
<text x="5.2" y="115.8">C</text>
<text x="411.3" y="115.8">C</text>
<text x="5.2" y="185.2">B</text>
<text x="411.3" y="185.2">B</text>
<text x="5.1" y="254">A</text>
<text x="411.1" y="254.2">A</text>
<text x="302.5" y="279.6">A3</text>
<text x="341" y="278.4">ESH10000543</text>
<text x="403.8" y="278.4">2</text>
<text x="41.7" y="291.8">1</text>
<text x="108" y="291.8">2</text>
<text x="174.7" y="291.8">3</text>
<text x="241.5" y="291.8">4</text>
<text x="308.3" y="291.8">5</text>
<text x="375.1" y="291.8">6</text>
</g>
<g font-size="3.5">
<text x="300.1" y="37.4">I2C LEDs</text>
<text x="377.6" y="37.4">Power LED</text>
<text x="377.3" y="93.3">RS485 LED</text>
</g>
<g font-size="3.2">
<text x="320.6" y="40">5V</text>
<text x="399.3" y="40">5V</text>
<text x="43.8" y="45.1">VOUT</text>
<text x="60.9" y="45.1">J2</text>
<text x="299.7" y="44.3">D4</text>
<text x="312.3" y="44.3">NM</text>
<text x="378.4" y="44.3">D3</text>
<text x="57" y="48.9">27</text>
<text x="283" y="48.6">R54</text>
<text x="283.7" y="51.8">1K</text>
<text x="290.8" y="50.1">NM</text>
<text x="351.5" y="51.8">PG</text>
<text x="364.3" y="48.6">R51</text>
<text x="365" y="51.8">1K</text>
<text x="58.6" y="55.2">1</text>
<text x="71.9" y="57.8">14</text>
<text x="88.9" y="59.4">SDA1_N</text>
<text x="259.2" y="59.4">READY1</text>
<text x="283" y="56.2">R55</text>
<text x="283.7" y="59.4">1K</text>
<text x="290.8" y="57.8">NM</text>
<text x="342.8" y="59.4">PWR_EN</text>
<text x="364.3" y="56.2">R52</text>
<text x="365" y="59.4">1K</text>
<text x="31.9" y="61.9">SDA1_P</text>
<text x="58.6" y="65.4">3</text>
<text x="58.6" y="60.3">2</text>
<text x="71.9" y="62.8">15</text>
<text x="88.9" y="64.5">SCL1_N</text>
<text x="283" y="63.9">R56</text>
<text x="290.8" y="65.4">NM</text>
<text x="334.5" y="65" transform="rotate(-90 334.5 65)">Expansion</text>
<text x="364.3" y="63.9">R53</text>
<text x="32.4" y="67">SCL1_P</text>
<text x="58.6" y="70.5">4</text>
<text x="71.9" y="67.9">16</text>
<text x="88.9" y="69.5">SRQ1n</text>
<text x="259.5" y="67">I2C1_EN</text>
<text x="283.7" y="67">1K</text>
<text x="337.9" y="67">LED_BLUEn</text>
<text x="365" y="67">1K</text>
<text x="31.9" y="72.1">SDA2_P</text>
<text x="32.4" y="77.2">SCL2_P</text>
<text x="58.6" y="75.5">5</text>
<text x="71.9" y="73">17</text>
<text x="88.9" y="74.6">SDA2_N</text>
<text x="299.7" y="73.6">EGP10000957</text>
<text x="299.7" y="76.1">W2S118TS</text>
<text x="378.4" y="73.6">EGP10000957</text>
<text x="378.4" y="76.1">W2S118TS</text>
<text x="33.8" y="82.2">SRQ2n</text>
<text x="58.6" y="80.6">6</text>
<text x="71.9" y="78.1">18</text>
<text x="71.9" y="83.2">19</text>
<text x="88.9" y="79.7">SCL2_N</text>
<text x="299.7" y="79.9">D5</text>
<text x="312.3" y="79.9">NM</text>
<text x="31.9" y="87.3">SDA3_P</text>
<text x="58.6" y="85.7">7</text>
<text x="71.9" y="88.2">20</text>
<text x="88.9" y="84.8">SDA3_N</text>
<text x="88.9" y="89.9">SCL3_N</text>
<text x="147.9" y="85.7">5V</text>
<text x="250.7" y="89.5" transform="rotate(-90 250.7 89.5)">I2C Transceivers</text>
<text x="255.8" y="85.4" transform="rotate(-90 255.8 85.4)">Expansion</text>
<text x="283" y="84.2">R57</text>
<text x="283.7" y="87.3">1K</text>
<text x="290.8" y="85.7">NM</text>
<text x="24.7" y="94.6" transform="rotate(-90 24.7 94.6)">I2C Transceivers</text>
<text x="32.4" y="92.4">SCL3_P</text>
<text x="58.6" y="90.8">8</text>
<text x="58.6" y="95.9">9</text>
<text x="71.9" y="93.3">21</text>
<text x="88.9" y="94.9">SRQ3n</text>
<text x="108.5" y="93.9" transform="rotate(-90 108.5 93.9)">Accordion Interface</text>
<text x="113.6" y="92.1" transform="rotate(-90 113.6 92.1)">I2C Transceivers</text>
<text x="141.5" y="95.2" transform="rotate(-90 141.5 95.2)">NM</text>
<text x="157.4" y="95.9">U16</text>
<text x="259.2" y="94.9">READY2</text>
<text x="283" y="91.8">R58</text>
<text x="283.7" y="94.9">1K</text>
<text x="290.8" y="93.3">NM</text>
<text x="19.6" y="96.5" transform="rotate(-90 19.6 96.5)">Accordion Interface</text>
<text x="31.9" y="97.5">SDA4_P</text>
<text x="57" y="100.9">10</text>
<text x="71.9" y="98.4">22</text>
<text x="88.9" y="100">SDA4_N</text>
<text x="153.5" y="100.9">16</text>
<text x="158.2" y="100.9">VCC</text>
<text x="283" y="99.4">R59</text>
<text x="290.8" y="100.9">NM</text>
<text x="378.4" y="100.2">D8</text>
<text x="32.4" y="102.6">SCL4_P</text>
<text x="33.8" y="107.6">SRQ4n</text>
<text x="57" y="106">11</text>
<text x="71.9" y="103.5">23</text>
<text x="88.9" y="105.1">SCL4_N</text>
<text x="140.2" y="102.9" transform="rotate(-90 140.2 102.9)">R97</text>
<text x="143.3" y="103" transform="rotate(-90 143.3 103)">10K</text>
<text x="259.5" y="102.6">I2C2_EN</text>
<text x="283.7" y="102.6">1K</text>
<text x="364.3" y="104.5">R66</text>
<text x="365" y="107.6">1K</text>
<text x="57" y="111.1">12</text>
<text x="71.9" y="113.6">25</text>
<text x="71.9" y="108.6">24</text>
<text x="155.1" y="108.6">7</text>
<text x="158.2" y="108.6">DOUT2</text>
<text x="185" y="108.6">DIN2</text>
<text x="193.8" y="108.6">10</text>
<text x="210.8" y="110.2">RTS</text>
<text x="299.7" y="109.1">EGP10000957</text>
<text x="299.7" y="111.7">W2S118TS</text>
<text x="364.3" y="112.1">R67</text>
<text x="57" y="116.2">13</text>
<text x="153.5" y="118.7">14</text>
<text x="158.2" y="118.7">DOUT1</text>
<text x="185" y="118.7">DIN1</text>
<text x="193.8" y="118.7">11</text>
<text x="283" y="119.7">R60</text>
<text x="299.7" y="115.4">D6</text>
<text x="312.3" y="115.4">NM</text>
<text x="349.7" y="115.3">RTS</text>
<text x="364.3" y="119.7">R68</text>
<text x="365" y="115.3">1K</text>
<text x="57" y="122.5">26</text>
<text x="210.8" y="120.3">TXD</text>
<text x="283.7" y="122.9">1K</text>
<text x="290.8" y="121.3">NM</text>
<text x="339.5" y="122.9">UART_ENn</text>
<text x="365" y="122.9">1K</text>
<text x="60.9" y="132">D-SUB-DR-25PCM-BB</text>
<text x="60.9" y="129.4">EGP10001603</text>
<text x="153.5" y="128.9">13</text>
<text x="158.2" y="128.9">RIN1</text>
<text x="182" y="128.9">ROUT1</text>
<text x="193.8" y="128.9">12</text>
<text x="210.8" y="130.5">RXD</text>
<text x="259.2" y="130.5">READY3</text>
<text x="283" y="127.3">R61</text>
<text x="283.7" y="130.5">1K</text>
<text x="290.8" y="128.9">NM</text>
<text x="334.5" y="128.5" transform="rotate(-90 334.5 128.5)">Expansion</text>
<text x="378.4" y="129.4">EGP10000957</text>
<text x="378.4" y="132">W2S118TS</text>
<text x="225.3" y="133.5" transform="rotate(-90 225.3 133.5)">UART Switch</text>
<text x="283" y="135">R62</text>
<text x="290.8" y="136.5">NM</text>
<text x="155.1" y="139">8</text>
<text x="158.2" y="139">RIN2</text>
<text x="182" y="139">ROUT2</text>
<text x="193.8" y="139">9</text>
<text x="210.8" y="140.6">CTS</text>
<text x="259.5" y="138.1">I2C3_EN</text>
<text x="283.7" y="138.1">1K</text>
<text x="155.1" y="146.6">2</text>
<text x="158.2" y="146.6">VS+</text>
<text x="186.7" y="146.6">C1+</text>
<text x="193.8" y="146.6">1</text>
<text x="202" y="149.8">C8</text>
<text x="210.8" y="149.8">1u</text>
<text x="299.7" y="144.7">EGP10000957</text>
<text x="299.7" y="147.2">W2S118TS</text>
<text x="155.1" y="151.7">6</text>
<text x="158.2" y="151.7">VS-</text>
<text x="187.5" y="151.7">C1-</text>
<text x="193.8" y="151.7">3</text>
<text x="283" y="155.3">R63</text>
<text x="299.7" y="151">D7</text>
<text x="312.3" y="151">NM</text>
<text x="131.7" y="159.9" transform="rotate(-90 131.7 159.9)">1u</text>
<text x="141.9" y="159.9" transform="rotate(-90 141.9 159.9)">1u</text>
<text x="186.7" y="159.3">C2+</text>
<text x="193.8" y="159.3">4</text>
<text x="250.7" y="160.6" transform="rotate(-90 250.7 160.6)">I2C Transceivers</text>
<text x="255.8" y="156.5" transform="rotate(-90 255.8 156.5)">Expansion</text>
<text x="283.7" y="158.4">1K</text>
<text x="290.8" y="156.8">NM</text>
<text x="117.4" y="163.8" transform="rotate(-90 117.4 163.8)">R96</text>
<text x="120.4" y="163" transform="rotate(-90 120.4 163)">0R</text>
<text x="153.5" y="164.4">15</text>
<text x="158.2" y="164.4">GND</text>
<text x="187.5" y="164.4">C2-</text>
<text x="193.8" y="164.4">5</text>
<text x="202" y="162.5">C9</text>
<text x="210.8" y="162.5">1u</text>
<text x="259.2" y="166">READY4</text>
<text x="283" y="162.9">R64</text>
<text x="283.7" y="166">1K</text>
<text x="290.8" y="164.4">NM</text>
<text x="131.7" y="170.3" transform="rotate(-90 131.7 170.3)">C11</text>
<text x="141.9" y="170.3" transform="rotate(-90 141.9 170.3)">C12</text>
<text x="157.4" y="172.6">TRSF3232EIPWR</text>
<text x="157.4" y="170.1">EGP10001745</text>
<text x="259.5" y="173.7">I2C4_EN</text>
<text x="283" y="170.5">R65</text>
<text x="283.7" y="173.7">1K</text>
<text x="290.8" y="172">NM</text>
<text x="299.7" y="180.2">EGP10000957</text>
<text x="299.7" y="182.8">W2S118TS</text>
<text x="54.2" y="227">SDA1_N</text>
<text x="83.8" y="225.4">D1</text>
<text x="94.8" y="227">SDA3_N</text>
<text x="124.4" y="225.4">D11</text>
<text x="135.4" y="227">SRQ2n</text>
<text x="162.5" y="225.4">D15</text>
<text x="54.7" y="232.1">SDA1_P</text>
<text x="95.4" y="232.1">SDA3_P</text>
<text x="135.4" y="232.1">SRQ1n</text>
<text x="55.3" y="239.7">SCL1_P</text>
<text x="83.8" y="238.1">D2</text>
<text x="95.9" y="239.7">SCL3_P</text>
<text x="124.4" y="238.1">D12</text>
<text x="135.4" y="239.7">SRQ4n</text>
<text x="162.5" y="238.1">D16</text>
<text x="54.7" y="244.8">SCL1_N</text>
<text x="95.4" y="244.8">SCL3_N</text>
<text x="135.4" y="244.8">SRQ3n</text>
<text x="83.8" y="250.8">D9</text>
<text x="124.4" y="250.8">D13</text>
<text x="54.2" y="252.4">SDA2_N</text>
<text x="54.7" y="257.5">SDA2_P</text>
<text x="94.8" y="252.4">SDA4_N</text>
<text x="95.4" y="257.5">SDA4_P</text>
<text x="83.8" y="263.5">D10</text>
<text x="124.4" y="263.5">D14</text>
<text x="55.3" y="265.1">SCL2_P</text>
<text x="95.9" y="265.1">SCL4_P</text>
<text x="54.7" y="270.2">SCL2_N</text>
<text x="95.4" y="270.2">SCL4_N</text>
</g>
<g font-size="2.5">
<text x="70.7" y="53.2" transform="rotate(-90 70.7 53.2)">Shield2</text>
<text x="303.6" y="50.3">RED</text>
<text x="382.3" y="50.3">RED</text>
<text x="300.3" y="57.9">GREEN</text>
<text x="379" y="57.9">GREEN</text>
<text x="302.1" y="65.5">BLUE</text>
<text x="380.8" y="65.5">BLUE</text>
<text x="303.6" y="85.8">RED</text>
<text x="300.3" y="93.4">GREEN</text>
<text x="302.1" y="101.1">BLUE</text>
<text x="382.3" y="106.1">RED</text>
<text x="379" y="113.8">GREEN</text>
<text x="303.6" y="121.4">RED</text>
<text x="380.8" y="121.4">BLUE</text>
<text x="70.7" y="126.9" transform="rotate(-90 70.7 126.9)">Shield1</text>
<text x="300.3" y="129">GREEN</text>
<text x="302.1" y="136.6">BLUE</text>
<text x="303.6" y="156.9">RED</text>
<text x="300.3" y="164.5">GREEN</text>
<text x="302.1" y="172.2">BLUE</text>
<text x="268.1" y="285.2">Martin Johansson</text>
<text x="340.3" y="285.2">4</text>
<text x="353" y="285.2">5</text>
<text x="389.9" y="285.2">09/12/2025:16:59</text>
</g>
<g font-size="1.8">
<text x="300.9" y="253.8">TITLE</text>
<text x="300.9" y="273.6">SIZE</text>
<text x="310.8" y="273.6">DWG NO</text>
<text x="400" y="273.6">REV</text>
<text x="251.4" y="283.5">DRAWN BY</text>
<text x="300.9" y="283.5">SCALE</text>
<text x="330.6" y="283.5">SHEET</text>
<text x="346.9" y="283.7">of</text>
</g>
</svg>
